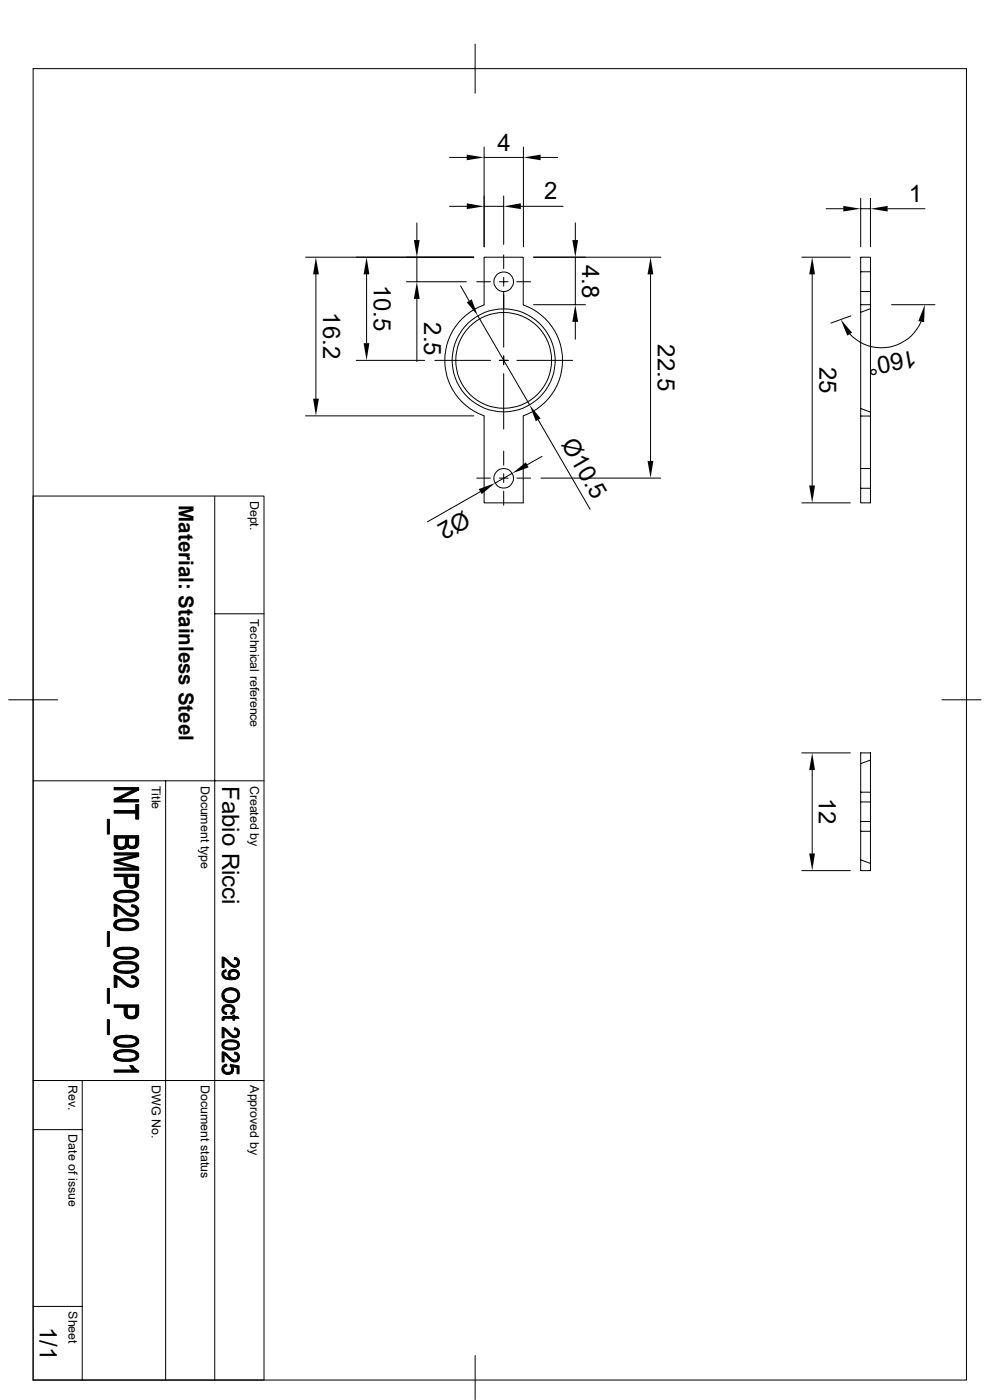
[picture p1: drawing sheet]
<svg xmlns="http://www.w3.org/2000/svg" width="210mm" height="297mm" viewBox="0 0 210 297" stroke-linecap="round" stroke-linejoin="round" font-family="sans-serif">
<g fill="none" stroke="#000" stroke-width=".21">
<path d="M7 14.6h198v278.2h-198zM100.8 9.4v10.4M95.4 33.4h3.6M102.7 31.2v21.2M102.7 33.4h8.3M111 31.2v21.2M114.7 33.4h3.6M67 58.2v26.4M77.8 58.2v14.6M86.2 59.8h12.7M88.4 47.3v3.6M88.4 54.6v5.2"/>
<path d="M95.4 43.8h3.6M100.5 54.6h-35.7M101.1 59.8h3M102.7 43.8h4.1M105.9 59.8h1.9M106.8 41.6v10.3M106.8 54.1v2.9M106.8 58.8v1.9M109.6 59.8h3M110.5 43.8h9M113.2 54.6h27M122 47.3v3.6"/>
<path d="M122 54.6v10M138 58.2v39.6M170.1 54.6h10.3M172.3 58.2v44.8M175.3 44.3h3.6M182.6 42.1v10.3M182.6 44.3h2.1M182.6 54.6h2.1v10h-2.1zM182.6 57.7h2.1M184.7 42.1v10.3M188.3 44.3h7.9M75.6 76.5h14.5"/>
<path d="M88.4 63.4v13.3M92.2 76.5h11.9M97.7 60.7l1.8 3.1M101.3 67l11.1 18.9M102.7 64.7a12.5 12.5 0 0 0-8.3 11.8 12.5 12.5 0 0 0 8.3 11.8v18.4h8.3v-18.4a12.5 12.5 0 0 0 8.3-11.8 12.5 12.5 0 0 0-8.3-11.8M102.7 64.6v-10h8.3v10M105.9 76.5h1.9M106.8 61.8v11.9M106.8 75.5v1.9M106.8 79.2v11.8M109.6 76.5h11.9M113.2 64.6h11"/>
<path d="M122 68.3v3.7M180.5 67l-4.2 1.5M182.6 64.6v23.7M182.6 61.8h2.1M184.7 64.6v23.7M184.7 65.5l-2.1 .8M189.1 64.6h9.2M195.4 68.2a9.1 9.1 0 0 1-15.1 2.7M64.8 88.2h35.7M106.8 95.7v3M114.2 89.1l11 18.9M115 96.8l-3.2 1.8"/>
<path d="M182.6 88.3h2.1v18.4h-2.1zM182.6 86.7l2.1 .7M182.6 99.4h2.1M7 105.2h49v187.6h-49M45.6 105.2v187.6M101.1 101.4h3M101.9 104.3l-11.2 6.4M105.9 101.4h1.9M106.8 100.5v1.9M106.8 104.2v3M108.7 100.4l-3.7 2.1M109.6 101.4h3"/>
<path d="M114.8 101.4h25.4M170.1 106.7h10.3M182.6 103.6h2.1M45.6 130.2h10.4M1.8 148.5h10.4M170.1 159.7h10.3M199.8 148.5h8.3M7 165.7h49M35.1 165.7v127.1M172.3 163.4v17.7M182.6 176.4v8.3h2.1v-8.3M182.6 168.1v8.3h2.1"/>
<path d="M182.6 168.1h2.1v8.3M182.6 168.1v-8.4h2.1v8.4M182.6 170.1h2.1M182.6 174.3h2.1M184.7 161.2l-2.1 .8M170.1 184.7h10.3M182.6 182.4l2.1 .8M7 239.6h10.4M7 229.2h49M17.4 229.2v63.6M7 277.2h10.4M100.8 287.6v9.3"/>
<circle cx="106.8" cy="59.8" r="2.07"/>
<circle cx="106.8" cy="76.5" r="10.9"/>
<circle cx="106.9" cy="76.4" r="10.2"/>
<circle cx="106.8" cy="101.5" r="2.07"/>
</g>
<g fill="#000" stroke="#000" stroke-width=".21">
<path d="M22.8 173.8h.4v3.2h-.4z" fill-rule="evenodd"/>
<path d="M24.8 177.8v1a.91 .91 0 0 0 1 .9 .91 .91 0 0 0 .8-1l-.1 1.3-.5 .2-1-.1-.2-.1z" fill-rule="evenodd"/>
<path d="M27.2 177.8v.8a.79 .79 0 0 0 .8 .9 .79 .79 0 0 0 .8-.9v1.3l-.6 .1-.8-.1-.3-.2z" fill-rule="evenodd"/>
<path d="M24.2 172h4.6v-1.3h.6v3.1h-.6v-1.3h-4.6z" fill-rule="evenodd"/>
<path d="M24.2 177.3h5.2l-.1 2-.5 .6v-2.1h-1.6l-.1 1.9-.1-.2-.4 .5v-2.2h-1.8v2.2l-.5-.7z" fill-rule="evenodd"/>
<path d="M24.2 169.6h5.2v.5h-5.2z" fill-rule="evenodd"/>
<path d="M24.2 167.1h5.2v.5h-5.2z" fill-rule="evenodd"/>
<path d="M24.2 169.6l4.1-2h1.1l-4.1 2z" fill-rule="evenodd"/>
<path d="M22.8 197.6h.4v3.2h-.4z" fill-rule="evenodd"/>
<path d="M26.9 186v1a.95 .95 0 0 0 .9 .9 .95 .95 0 0 0 1-.7v-.3v1.3a2.16 2.16 0 0 1-1.9 0z" fill-rule="evenodd"/>
<path d="M24.6 189.3l1.4-.4 2.1 .1 .8 .3v.8a1.39 1.39 0 0 0-1.6-.7h-.4a2.99 2.99 0 0 0-2.2 .5l-.1 .3z" fill-rule="evenodd"/>
<path d="M24.2 191.9a5.3 5.3 0 0 1 2.8 1.6 1.12 1.12 0 0 0 1.9-.3v.9a2.52 2.52 0 0 1-3.1-.8l-1-.8v1.9h-.6z" fill-rule="evenodd"/>
<path d="M24.6 195.3l1.7-.4 1.9 .1 .7 .3v.9a1.46 1.46 0 0 0-1.6-.8h-.4a2.01 2.01 0 0 0-2.3 .8z" fill-rule="evenodd"/>
<path d="M24.2 182.5l5.2 1.4v.7l-.8-.4-4.4-1.2z" fill-rule="evenodd"/>
<path d="M24.2 182.5l4.5-1.1 .7 .3-4.4 1.1z" fill-rule="evenodd"/>
<path d="M24.2 185.5h5.2l-.1 2.2-.5 .5v-2.2h-1.9v2.2l-.4-.5-.2-.4v-1.3h-2.1z" fill-rule="evenodd"/>
<path d="M24.4 189.4l.2-.1v.9a1.66 1.66 0 0 0 1.9 .7h.3a2.1 2.1 0 0 0 2.1-.6v-1a1.07 1.07 0 0 1 .5 1.2 1.07 1.07 0 0 1-1.1 .8l-1.5 .1a2.65 2.65 0 0 1-2.7-1v-.5z" fill-rule="evenodd"/>
<path d="M27.9 191.9a1.23 1.23 0 0 1 1.4 .7 1.23 1.23 0 0 1-.4 1.5l-.1-1.4-.4-.2-.5-.1z" fill-rule="evenodd"/>
<path d="M24.4 195.5l.2-.2v.9a1.41 1.41 0 0 0 1.7 .7h.4a2.2 2.2 0 0 0 2.2-.6v-1a1.05 1.05 0 0 1 .5 1.3 1.05 1.05 0 0 1-1.1 .7l-1.5 .1a2.53 2.53 0 0 1-2.7-1v-.4z" fill-rule="evenodd"/>
<path d="M24.2 184.1h4.4l.8 .5h-5.2z" fill-rule="evenodd"/>
<path d="M24.2 180.9h5.2v.8l-.7-.3h-4.5z" fill-rule="evenodd"/>
<path d="M22.8 209.7h.4v3.2h-.4z" fill-rule="evenodd"/>
<path d="M22.8 216.3h.4v3.2h-.4z" fill-rule="evenodd"/>
<path d="M26.9 213.7v1a.93 .93 0 0 0 1 .9 .93 .93 0 0 0 .9-.9v1.2a2.16 2.16 0 0 1-1.9 0z" fill-rule="evenodd"/>
<path d="M24.6 201.3l1.4-.3h2.1l.8 .3v.9a1.39 1.39 0 0 0-1.6-.7l-.4-.1a2.99 2.99 0 0 0-2.2 .6l-.1 .2z" fill-rule="evenodd"/>
<path d="M24.6 204.3l1.6-.3h1.9l.8 .3v.9a1.67 1.67 0 0 0-2-.7 2.26 2.26 0 0 0-2.2 .6l-.1 .1z" fill-rule="evenodd"/>
<path d="M24.2 206.9a5.3 5.3 0 0 1 2.8 1.7 1.09 1.09 0 0 0 1.1 .4 1.09 1.09 0 0 0 .8-.8v1a2.52 2.52 0 0 1-3.1-.9l-1-.7v1.9h-.6z" fill-rule="evenodd"/>
<path d="M24.4 201.5l.2-.1v.8a1.66 1.66 0 0 0 1.9 .8h.3a2.1 2.1 0 0 0 2.1-.6v-1.1a1.07 1.07 0 0 1 .5 1.3 1.07 1.07 0 0 1-1.1 .7l-1.5 .2a2.65 2.65 0 0 1-2.7-1.1v-.4z" fill-rule="evenodd"/>
<path d="M24.4 204.6l.2-.2v.8a1.41 1.41 0 0 0 1.7 .8h.5a2.01 2.01 0 0 0 2.1-.7v-1a1.07 1.07 0 0 1 .5 1.3 1.07 1.07 0 0 1-1.1 .7l-1.9 .2a2.48 2.48 0 0 1-2.3-1v-.5z" fill-rule="evenodd"/>
<path d="M27.9 207a1.23 1.23 0 0 1 1.4 .7 1.23 1.23 0 0 1-.4 1.5v-1.2l-.3-.3-.7-.2z" fill-rule="evenodd"/>
<path d="M24.2 213.2h5.2l-.1 2.2-.5 .5v-2.2h-1.9v2.2l-.4-.4-.2-.4v-1.4h-2.1z" fill-rule="evenodd"/>
<path d="M47.2 215.9l.3-.3v.9h-.4z" fill-rule="evenodd"/>
<path d="M47.4 206l.6-.3v.4l-.5 .4-.1 .9a1.02 1.02 0 0 1 0-1.4z" fill-rule="evenodd"/>
<path d="M47.3 213.5l.1-.1 .2 1.2 .5 .2-.1 .4a1.03 1.03 0 0 1-.9-.6 1.03 1.03 0 0 1 .2-1.1z" fill-rule="evenodd"/>
<path d="M48.7 206l.2 1.4a.92 .92 0 0 1-.2-1.4z" fill-rule="evenodd"/>
<path d="M49.4 214.2l.1 .8-.5 .2-.1-.4 .5-.3z" fill-rule="evenodd"/>
<path d="M47.4 213.4a1.55 1.55 0 0 1 2.4 .7v.5l-.3 .4-.1-.8a1.12 1.12 0 0 0-1.7-.5l-.2 .5z" fill-rule="evenodd"/>
<path d="M47.1 203l.7 .2 .8 .9a1.11 1.11 0 0 0 1.7 .4l.1-.3v.8a1.82 1.82 0 0 1-2.3-1l-.6-.4v1.6h-.4z" fill-rule="evenodd"/>
<path d="M47.1 218l.8 .2 .8 .9a1 1 0 0 0 1.6 .3l.1-.3v.8a1.59 1.59 0 0 1-2.1-.7l-.8-.7v1.7h-.4z" fill-rule="evenodd"/>
<path d="M48.7 206a1.48 1.48 0 0 1 1.8 0l-.1 .8a.84 .84 0 0 0-.8-.7 .84 .84 0 0 0-.8 .7z" fill-rule="evenodd"/>
<path d="M47.4 210.1l.9-.5h1.4l.7 .5v1.1a1.51 1.51 0 0 0-2.4-.9l-.5 .6-.1 1.2a1.63 1.63 0 0 1 0-2z" fill-rule="evenodd"/>
<path d="M47.5 215.6h1.9v-.3h.4v.3h.6l.3 .4h-.9v.5h-.4v-.5h-1.6l-.3 .3z" fill-rule="evenodd"/>
<path d="M49.7 203.1a1.06 1.06 0 0 1 1.1 .7 1.06 1.06 0 0 1-.4 1.2v-1.1l-.2-.2-.5-.2z" fill-rule="evenodd"/>
<path d="M47.5 206.7a1.16 1.16 0 0 0 1.4 .7v-.3a.9 .9 0 0 0 1.5-.3l.1-.8a1.19 1.19 0 0 1 0 1.4 1.19 1.19 0 0 1-1.3 .5l-1.6-.3-.2-.2z" fill-rule="evenodd"/>
<path d="M49.7 218.1a1.04 1.04 0 0 1 1.1 .6 1.04 1.04 0 0 1-.4 1.2v-1.1l-.3-.3h-.4z" fill-rule="evenodd"/>
<path d="M47.5 211.2a1.54 1.54 0 0 0 2.6 .7l.3-.6 .1-1.2a1.63 1.63 0 0 1 0 2 1.63 1.63 0 0 1-1.8 .6l-.7-.1-.5-.3z" fill-rule="evenodd"/>
<path d="M27.5 226.1h.6l.2 .1v.8z" fill-rule="evenodd"/>
<path d="M24.6 220l1.4-.3h2l.9 .3v.9a1.46 1.46 0 0 0-1.6-.8h-.4a2.26 2.26 0 0 0-2.2 .7l-.1 .1z" fill-rule="evenodd"/>
<path d="M24.6 223.1l1.4-.4 2.1 .1 .8 .3v.8a1.46 1.46 0 0 0-1.6-.8h-.4a2.99 2.99 0 0 0-2.2 .6l-.1 .2z" fill-rule="evenodd"/>
<path d="M24.4 220.2l.2-.2v.9a1.6 1.6 0 0 0 1.9 .8h.3a2.69 2.69 0 0 0 2-.6l.1-1.1a1.04 1.04 0 0 1 .5 1.2 1.04 1.04 0 0 1-1 .8l-1.6 .2a2.53 2.53 0 0 1-2.7-1.1v-.4z" fill-rule="evenodd"/>
<path d="M24.4 223.2l.2-.1v.8a1.66 1.66 0 0 0 1.9 .8h.3a2.1 2.1 0 0 0 2.1-.6v-1a1.07 1.07 0 0 1 .5 1.2 1.07 1.07 0 0 1-1.1 .7l-1.7 .2a2.22 2.22 0 0 1-2.5-1.1v-.4z" fill-rule="evenodd"/>
<path d="M24.2 227h4.1v-.7l1.1 .9v.3h-5.2z" fill-rule="evenodd"/>
<path d="M47.3 226.1l.8-.3v.4l-.6 .4v1a1.12 1.12 0 0 1-.2-1.5z" fill-rule="evenodd"/>
<path d="M47.5 226.8a.87 .87 0 0 0 .8 .7 .87 .87 0 0 0 .8-.7l.1 .9a1.4 1.4 0 0 1-1.7-.1z" fill-rule="evenodd"/>
<path d="M49.3 226.3a1.04 1.04 0 0 1 0 1.3z" fill-rule="evenodd"/>
<path d="M47.5 220.9l1-.3 1.4 .1 .5 .2v.8a1.3 1.3 0 0 0-1.6-.7 1.06 1.06 0 0 0-1.3 .7z" fill-rule="evenodd"/>
<path d="M47.1 223.1l.6 .2 .9 .9a1.23 1.23 0 0 0 1.7 .5l.1-.4v.8a1.86 1.86 0 0 1-2.3-.9l-.6-.5v1.6h-.4z" fill-rule="evenodd"/>
<path d="M48.9 225.8l1.8 .3v1.7h-.4v-1.3l-1-.2-.1 1.4-.1-1.1-.3-.4z" fill-rule="evenodd"/>
<path d="M47.2 221.1l.2-.1 .1 .7a1.41 1.41 0 0 0 1.7 .6 1.02 1.02 0 0 0 1.2-.6v-.8a1.03 1.03 0 0 1 .3 1.3 1.03 1.03 0 0 1-1.2 .5h-1.1a1.09 1.09 0 0 1-1.1-.4 1.09 1.09 0 0 1-.1-1.2z" fill-rule="evenodd"/>
<path d="M49.7 223.2a1.07 1.07 0 0 1 1.1 .7 1.07 1.07 0 0 1-.4 1.2v-1.1l-.2-.3-.5-.1z" fill-rule="evenodd"/>
</g>
<g fill="#000">
<path d="M99 32.8l3.7 .6-3.7 .6zM111 33.4l3.7-.6v1.2zM67 54.6l.6 3.6h-1.2zM77.8 54.6l.6 3.6h-1.3zM87.8 50.9h1.2l-.6 3.7zM99 43.1l3.7 .7-3.7 .6zM106.8 43.8l3.7-.7v1.3zM121.4 50.9h1.2l-.6 3.7zM138 54.6l.6 3.6h-1.2zM172.3 54.6l.6 3.6h-1.2zM178.9 43.7l3.7 .6-3.7 .6zM184.7 44.3l3.6-.6v1.2z"/>
<path d="M77.1 72.8h1.3l-.6 3.7zM88.4 59.8l.6 3.6h-1.2zM99 64.1l1.1-.6 1.2 3.5zM122 64.6l.6 3.7h-1.2zM178.4 67.8l2.4 2.8-1.1 .6zM196.2 64.6l-.2 3.8-1.2-.3zM66.4 84.6h1.2l-.6 3.6zM108.7 100.4l2.8-2.3 .6 1zM112.4 85.9l2.3 2.9-1 .6zM137.4 97.8h1.2l-.6 3.6zM101.6 103.8l3.4-1.3-2.8 2.3zM171.7 103h1.2l-.6 3.7z"/>
<path d="M172.3 159.7l.6 3.7h-1.2zM171.7 181.1h1.2l-.6 3.6z"/>
</g>
<g font-size="5.1">
<text x="105.5" y="32">4</text>
<text x="115.4" y="42.3">2</text>
<text x="192.8" y="42.8">1</text>
<text x="123.5" y="56.1" transform="rotate(90 123.5 56.1)">4.8</text>
<text x="79.3" y="60.4" transform="rotate(90 79.3 60.4)">10.5</text>
<text x="68.5" y="66.3" transform="rotate(90 68.5 66.3)">16.2</text>
<text x="90" y="68.4" transform="rotate(90 90 68.4)">2.5</text>
<text x="139.5" y="73.1" transform="rotate(90 139.5 73.1)">22.5</text>
<text x="173.8" y="77.8" transform="rotate(90 173.8 77.8)">25</text>
<text x="194.1" y="74.3" transform="rotate(170 194.1 74.3)">160°</text>
<text x="119" y="94.1" transform="rotate(60 119 94.1)">Ø10.5</text>
<text x="98.4" y="108.1" transform="rotate(150 98.4 108.1)">Ø2</text>
<text x="47.1" y="166.7" transform="rotate(90 47.1 166.7)">Fabio Ricci</text>
<text x="173.7" y="169.3" transform="rotate(90 173.7 169.3)">12</text>
<text x="8.4" y="281.4" transform="rotate(90 8.4 281.4)">1/1</text>
</g>
<text font-size="4.4" x="37.9" y="107.1" transform="rotate(90 37.9 107.1)">Material: Stainless Steel</text>
<g font-size="2.6">
<text x="53.1" y="106.3" transform="rotate(90 53.1 106.3)">Dept.</text>
<text x="53.1" y="131.3" transform="rotate(90 53.1 131.3)">Technical reference</text>
<text x="32.2" y="166.7" transform="rotate(90 32.2 166.7)">Title</text>
<text x="42.6" y="166.7" transform="rotate(90 42.6 166.7)">Document type</text>
<text x="53.1" y="166.7" transform="rotate(90 53.1 166.7)">Created by</text>
<text x="14.5" y="230.2" transform="rotate(90 14.5 230.2)">Rev.</text>
<text x="32.2" y="230.2" transform="rotate(90 32.2 230.2)">DWG No.</text>
<text x="42.6" y="230.2" transform="rotate(90 42.6 230.2)">Document status</text>
<text x="53.1" y="230.2" transform="rotate(90 53.1 230.2)">Approved by</text>
<text x="14.5" y="240.7" transform="rotate(90 14.5 240.7)">Date of issue</text>
<text x="14.5" y="278.2" transform="rotate(90 14.5 278.2)">Sheet</text>
</g>
</svg>
